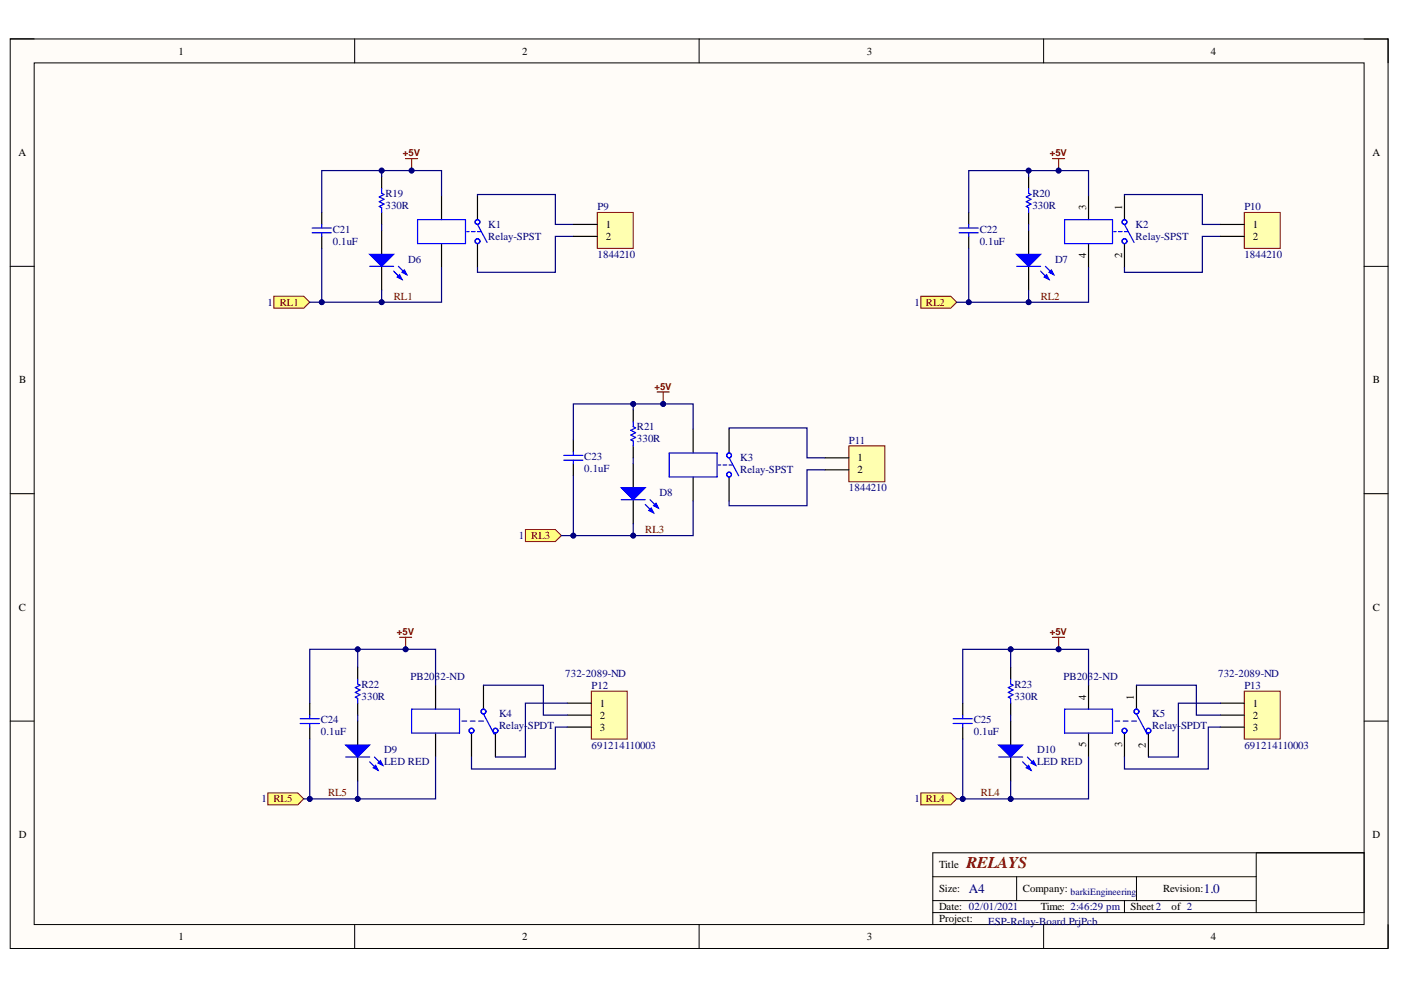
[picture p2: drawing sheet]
<svg xmlns="http://www.w3.org/2000/svg" width="297mm" height="210mm" viewBox="0 0 297 210" stroke-linecap="round" stroke-linejoin="round" font-family="sans-serif">
<path d="M2.2 8.3h292.1v192.8h-292.1z" fill-rule="evenodd" fill="#fffcf8"/>
<path d="M2.2 8.3h292.1v192.8h-292.1z" fill="none" stroke="#000" stroke-width=".21"/>
<path d="M7.2 13.3h282v182.7h-282z" fill-rule="evenodd" fill="#fffcf8"/>
<g fill="none" stroke="#000" stroke-width=".21">
<path d="M2.2 8.3h5M7.2 13.3h282v182.7h-282zM75.2 8.3v5M148.2 8.3v5M221.3 8.3v5M289.2 8.3h5.1v5M2.2 56.5h5M289.2 56.5h5.1M2.2 104.7h5M289.2 104.7h5.1M2.2 152.9h5M289.2 152.9h5.1"/>
<path d="M75.2 196v5.1M148.2 196v5.1M197.8 193.5h91.4v-12.7h-91.4v15.2M197.8 185.9h68.5M197.8 191h68.5M215.5 185.9v5.1M221.3 196v5.1M238.4 191v2.5M241 185.9v5.1M266.3 180.8v12.7M294.3 196v5.1"/>
</g>
<path d="M80.9 48.9v5M80.9 56.5v5M93.6 41.5v5.1M93.6 51.6v5.1M101.2 41.5v5.1M101.2 51.6v5.1" fill="none" stroke="#000" stroke-width=".25"/>
<g fill="none" stroke="#00f" stroke-width=".25">
<path d="M88.5 46.6h10.2v5h-10.2zM98.9 49.1h.6M100 49.1h.7M101.2 49.1h.8M101.2 47.6l2.1 3.8"/>
<circle cx="101.2" cy="51.1" r=".51"/>
<circle cx="101.2" cy="47.1" r=".51"/>
</g>
<path d="M78.4 53.9h5.1l-2.6 2.6z" fill="#00f"/>
<path d="M78.4 53.9h5.1l-2.6 2.6zM83.5 57.5l1.7 1.8M84.5 56.5l1.8 1.7" fill="none" stroke="#00f" stroke-width=".25"/>
<path d="M84.2 58.7l.5-.5 .5 1.1z" fill="#00f"/>
<path d="M84.2 58.7l.5-.5 .5 1.1z" fill="none" stroke="#00f" stroke-width=".25"/>
<path d="M85.2 57.7l.5-.5 .6 1z" fill="#00f"/>
<path d="M80.9 40v1l.5 .2-1 .5 1 .6-1 .5 1 .5-1 .5 .5 .2v1M78.4 56.5h5.1M85.2 57.7l.5-.5 .6 1z" fill="none" stroke="#00f" stroke-width=".25"/>
<path d="M80.9 37.4v2.6M80.9 45v2.6" fill="none" stroke="#000" stroke-width=".25"/>
<path d="M86 33.6h2.5M87.3 33.6v2.6" fill="none" stroke="#800000" stroke-width=".25"/>
<circle cx="87.3" cy="36.2" r=".51" fill="#000080"/>
<circle cx="87.3" cy="36.2" r=".51" fill="none" stroke="#000080" stroke-width=".21"/>
<path d="M218.1 48.9v5M218.1 56.5v5M230.8 41.5v5.1M230.8 51.7v5M238.4 41.5v5.1M238.4 51.7v5" fill="none" stroke="#000" stroke-width=".25"/>
<g fill="none" stroke="#00f" stroke-width=".25">
<path d="M225.7 46.6h10.2v5.1h-10.2zM236.1 49.1h.5M237.1 49.1h.8M238.4 49.1h.8M238.4 47.6l2 3.8"/>
<circle cx="238.4" cy="51.1" r=".51"/>
<circle cx="238.4" cy="47.1" r=".51"/>
</g>
<path d="M215.5 53.9h5.1l-2.5 2.6z" fill="#00f"/>
<path d="M215.5 53.9h5.1l-2.5 2.6zM220.6 57.5l1.8 1.8M221.6 56.5l1.8 1.7" fill="none" stroke="#00f" stroke-width=".25"/>
<path d="M221.4 58.8l.5-.6 .5 1.1z" fill="#00f"/>
<path d="M221.4 58.8l.5-.6 .5 1.1z" fill="none" stroke="#00f" stroke-width=".25"/>
<path d="M222.4 57.7l.5-.5 .5 1z" fill="#00f"/>
<path d="M218.1 40v1l.5 .2-1 .6 1 .5-1 .5 1 .5-1 .5 .5 .2v1M215.5 56.5h5.1M222.4 57.7l.5-.5 .5 1z" fill="none" stroke="#00f" stroke-width=".25"/>
<path d="M218.1 37.4v2.6M218.1 45v2.6" fill="none" stroke="#000" stroke-width=".25"/>
<path d="M223.2 33.6h2.5M224.4 33.6v2.6" fill="none" stroke="#800000" stroke-width=".25"/>
<circle cx="224.4" cy="36.2" r=".51" fill="#000080"/>
<circle cx="224.4" cy="36.2" r=".51" fill="none" stroke="#000080" stroke-width=".21"/>
<path d="M134.3 98.3v5.1M147 91v5.1M154.6 91v5.1M134.3 105.9v5.1M147 101.1v5.1M154.6 101.1v5.1" fill="none" stroke="#000" stroke-width=".25"/>
<g fill="none" stroke="#00f" stroke-width=".25">
<path d="M141.9 96.1h10.1v5h-10.1zM152.3 98.6h.5M153.3 98.6h.8M154.6 98.6h.7M154.6 97.1l2 3.8"/>
<circle cx="154.6" cy="96.6" r=".51"/>
<circle cx="154.6" cy="100.6" r=".51"/>
</g>
<path d="M131.7 103.4h5.1l-2.5 2.5z" fill="#00f"/>
<path d="M131.7 103.4h5.1l-2.5 2.5zM136.8 107l1.8 1.7M137.8 105.9l1.8 1.8" fill="none" stroke="#00f" stroke-width=".25"/>
<path d="M137.6 108.2l.5-.5 .5 1z" fill="#00f"/>
<path d="M137.6 108.2l.5-.5 .5 1z" fill="none" stroke="#00f" stroke-width=".25"/>
<path d="M138.6 107.2l.5-.5 .5 1z" fill="#00f"/>
<path d="M134.3 89.5v1l.5 .2-1.1 .5 1.1 .5-1.1 .5 1.1 .6-1.1 .5 .6 .2v1M131.7 105.9h5.1M138.6 107.2l.5-.5 .5 1z" fill="none" stroke="#00f" stroke-width=".25"/>
<path d="M134.3 86.9v2.6M134.3 94.5v2.6" fill="none" stroke="#000" stroke-width=".25"/>
<path d="M139.3 83.1h2.6M140.6 83.1v2.5" fill="none" stroke="#800000" stroke-width=".25"/>
<circle cx="140.6" cy="85.6" r=".51" fill="#000080"/>
<circle cx="140.6" cy="85.6" r=".51" fill="none" stroke="#000080" stroke-width=".21"/>
<path d="M214.3 152.9v5.1M230.8 145.3v5.1M230.8 155.4v5.1M238.4 155.4v5.1M241 145.3v5.1M243.5 155.4v5.1M214.3 160.5v5.1" fill="none" stroke="#000" stroke-width=".25"/>
<g fill="none" stroke="#00f" stroke-width=".25">
<path d="M225.7 150.4h10.2v5h-10.2zM236.4 152.9h1M238.2 152.9h1M239.9 152.9h1.1M241 151.4l2.2 4.3"/>
<circle cx="238.4" cy="154.9" r=".51"/>
<circle cx="241" cy="150.9" r=".51"/>
<circle cx="243.5" cy="154.9" r=".51"/>
</g>
<path d="M211.7 158h5.1l-2.5 2.5z" fill="#00f"/>
<path d="M211.7 158h5.1l-2.5 2.5zM216.8 161.5l1.8 1.8M217.8 160.5l1.8 1.8" fill="none" stroke="#00f" stroke-width=".25"/>
<path d="M217.6 162.8l.5-.5 .5 1z" fill="#00f"/>
<path d="M217.6 162.8l.5-.5 .5 1z" fill="none" stroke="#00f" stroke-width=".25"/>
<path d="M218.6 161.8l.5-.5 .5 1z" fill="#00f"/>
<path d="M202.1 152.4h4M202.1 153.4h4M204.1 151.6v.8M204.1 153.4v.8M211.7 160.5h5.1M218.6 161.8l.5-.5 .5 1z" fill="none" stroke="#00f" stroke-width=".25"/>
<path d="M204.1 149.1v2.5M204.1 154.2v2.5" fill="none" stroke="#000" stroke-width=".25"/>
<path d="M263.8 146.5h7.6v10.2h-7.6z" fill-rule="evenodd" fill="#ffffb0"/>
<path d="M263.8 146.5h7.6v10.2h-7.6z" fill="none" stroke="#800000" stroke-width=".21"/>
<path d="M214.3 141.5v2.5M214.3 149.1v2.5M258.7 149.1h5.1M258.7 151.6h5.1M258.7 154.2h5.1" fill="none" stroke="#000" stroke-width=".25"/>
<path d="M214.3 144v1l.5 .3-1 .5 1 .5-1 .5 1 .5-1 .5 .5 .3v1" fill="none" stroke="#00f" stroke-width=".25"/>
<path d="M223.2 135.1h2.5M224.4 135.1v2.6" fill="none" stroke="#800000" stroke-width=".25"/>
<circle cx="224.4" cy="137.7" r=".51" fill="#000080"/>
<circle cx="224.4" cy="137.7" r=".51" fill="none" stroke="#000080" stroke-width=".21"/>
<path d="M68.2 45v2.6M68.2 50.1v2.6M205.4 45v2.6M205.4 50.1v2.6M121.6 93.3v2.5M121.6 98.3v2.6" fill="none" stroke="#000" stroke-width=".25"/>
<path d="M66.2 48.3h4M66.2 49.4h4M68.2 47.6v.7M68.2 49.4v.7M203.4 48.3h4M203.4 49.4h4M205.4 47.6v.7M205.4 49.4v.7M119.5 96.6h4.1M119.5 97.6h4.1M121.6 95.8v.8M121.6 97.6v.7" fill="none" stroke="#00f" stroke-width=".25"/>
<path d="M58.1 62.8h6.3l1.3 1.3-1.3 1.2h-6.3z" fill-rule="evenodd" fill="#ffff80"/>
<path d="M58.1 62.8h6.3l1.3 1.3-1.3 1.2h-6.3z" fill="none" stroke="#800000" stroke-width=".21"/>
<path d="M195.2 62.8h6.4l1.3 1.3-1.3 1.2h-6.4z" fill-rule="evenodd" fill="#ffff80"/>
<path d="M195.2 62.8h6.4l1.3 1.3-1.3 1.2h-6.4z" fill="none" stroke="#800000" stroke-width=".21"/>
<path d="M111.4 112.3h6.3l1.3 1.3-1.3 1.2h-6.3z" fill-rule="evenodd" fill="#ffff80"/>
<path d="M111.4 112.3h6.3l1.3 1.3-1.3 1.2h-6.3z" fill="none" stroke="#800000" stroke-width=".21"/>
<path d="M195.2 168.1h6.4l1.3 1.3-1.3 1.3h-6.4z" fill-rule="evenodd" fill="#ffff80"/>
<path d="M195.2 168.1h6.4l1.3 1.3-1.3 1.3h-6.4z" fill="none" stroke="#800000" stroke-width=".21"/>
<path d="M75.8 152.9v5.1M92.3 145.3v5.1M92.3 155.4v5.1M100 155.4v5.1M102.5 145.3v5.1M105 155.4v5.1M75.8 160.5v5.1" fill="none" stroke="#000" stroke-width=".25"/>
<g fill="none" stroke="#00f" stroke-width=".25">
<path d="M87.3 150.4h10.1v5h-10.1zM97.9 152.9h1M99.7 152.9h1M101.5 152.9h1M102.5 151.4l2.3 4.3"/>
<circle cx="100" cy="154.9" r=".51"/>
<circle cx="102.5" cy="150.9" r=".51"/>
<circle cx="105" cy="154.9" r=".51"/>
</g>
<path d="M73.3 158h5.1l-2.6 2.5z" fill="#00f"/>
<path d="M73.3 158h5.1l-2.6 2.5zM78.4 161.5l1.8 1.8M79.4 160.5l1.8 1.8" fill="none" stroke="#00f" stroke-width=".25"/>
<path d="M79.1 162.8l.5-.5 .6 1z" fill="#00f"/>
<path d="M79.1 162.8l.5-.5 .6 1z" fill="none" stroke="#00f" stroke-width=".25"/>
<path d="M80.7 161.3l.5 1-1-.5z" fill="#00f"/>
<path d="M63.6 152.4h4.1M63.6 153.4h4.1M65.7 151.6v.8M65.7 153.4v.8M73.3 160.5h5.1M80.7 161.3l.5 1-1-.5z" fill="none" stroke="#00f" stroke-width=".25"/>
<path d="M65.7 149.1v2.5M65.7 154.2v2.5" fill="none" stroke="#000" stroke-width=".25"/>
<path d="M125.4 146.5h7.6v10.2h-7.6z" fill-rule="evenodd" fill="#ffffb0"/>
<path d="M125.4 146.5h7.6v10.2h-7.6z" fill="none" stroke="#800000" stroke-width=".21"/>
<path d="M75.8 141.5v2.5M75.8 149.1v2.5M120.3 149.1h5.1M120.3 151.6h5.1M120.3 154.2h5.1" fill="none" stroke="#000" stroke-width=".25"/>
<path d="M75.8 144v1l.5 .3-1 .5 1 .5-1 .5 1 .5-1 .5 .5 .3v1" fill="none" stroke="#00f" stroke-width=".25"/>
<path d="M84.7 135.1h2.6M86 135.1v2.6" fill="none" stroke="#800000" stroke-width=".25"/>
<circle cx="86" cy="137.7" r=".51" fill="#000080"/>
<circle cx="86" cy="137.7" r=".51" fill="none" stroke="#000080" stroke-width=".21"/>
<path d="M56.8 168.1h6.3l1.3 1.3-1.3 1.3h-6.3z" fill-rule="evenodd" fill="#ffff80"/>
<path d="M56.8 168.1h6.3l1.3 1.3-1.3 1.3h-6.3z" fill="none" stroke="#800000" stroke-width=".21"/>
<path d="M218.1 47.6v1.3M64.4 169.4h1.3" fill="none" stroke="#000080" stroke-width=".25"/>
<circle cx="65.7" cy="169.4" r=".51" fill="#000080"/>
<circle cx="65.7" cy="169.4" r=".51" fill="none" stroke="#000080" stroke-width=".21"/>
<path d="M65.7 156.7v12.7h26.6v-8.9" fill="none" stroke="#000080" stroke-width=".25"/>
<circle cx="65.7" cy="169.4" r=".51" fill="#000080"/>
<circle cx="65.7" cy="169.4" r=".51" fill="none" stroke="#000080" stroke-width=".21"/>
<circle cx="75.8" cy="169.4" r=".51" fill="#000080"/>
<circle cx="75.8" cy="169.4" r=".51" fill="none" stroke="#000080" stroke-width=".21"/>
<path d="M75.8 137.7h-10.1v11.4" fill="none" stroke="#000080" stroke-width=".25"/>
<circle cx="75.8" cy="137.7" r=".51" fill="#000080"/>
<circle cx="75.8" cy="137.7" r=".51" fill="none" stroke="#000080" stroke-width=".21"/>
<path d="M65.7 64.1h15.2" fill="none" stroke="#000080" stroke-width=".25"/>
<circle cx="68.2" cy="64.1" r=".51" fill="#000080"/>
<circle cx="68.2" cy="64.1" r=".51" fill="none" stroke="#000080" stroke-width=".21"/>
<circle cx="80.9" cy="64.1" r=".51" fill="#000080"/>
<circle cx="80.9" cy="64.1" r=".51" fill="none" stroke="#000080" stroke-width=".21"/>
<path d="M80.9 36.2h-12.7v8.8" fill="none" stroke="#000080" stroke-width=".25"/>
<circle cx="80.9" cy="36.2" r=".51" fill="#000080"/>
<circle cx="80.9" cy="36.2" r=".51" fill="none" stroke="#000080" stroke-width=".21"/>
<path d="M75.8 141.5v-3.8h16.5v7.6" fill="none" stroke="#000080" stroke-width=".25"/>
<circle cx="75.8" cy="137.7" r=".51" fill="#000080"/>
<circle cx="75.8" cy="137.7" r=".51" fill="none" stroke="#000080" stroke-width=".21"/>
<circle cx="86" cy="137.7" r=".51" fill="#000080"/>
<circle cx="86" cy="137.7" r=".51" fill="none" stroke="#000080" stroke-width=".21"/>
<path d="M93.6 56.7v7.4h-12.7v-2.6" fill="none" stroke="#000080" stroke-width=".25"/>
<circle cx="80.9" cy="64.1" r=".51" fill="#000080"/>
<circle cx="80.9" cy="64.1" r=".51" fill="none" stroke="#000080" stroke-width=".21"/>
<path d="M80.9 37.4v-1.2h12.7v5.3" fill="none" stroke="#000080" stroke-width=".25"/>
<circle cx="87.3" cy="36.2" r=".51" fill="#000080"/>
<circle cx="87.3" cy="36.2" r=".51" fill="none" stroke="#000080" stroke-width=".21"/>
<circle cx="80.9" cy="36.2" r=".51" fill="#000080"/>
<circle cx="80.9" cy="36.2" r=".51" fill="none" stroke="#000080" stroke-width=".21"/>
<path d="M101.2 41.5v-.3h16.5v6.4h3.9M121.6 50.1h-3.9v7.6h-16.5v-1M119 113.6h15.3M102.5 145.3h12.7v6.3h5.1M120.3 154.2h-2.6v8.8h-17.7v-2.5M120.3 149.1h-8.9v11.4h-6.4" fill="none" stroke="#000080" stroke-width=".25"/>
<circle cx="121.6" cy="113.6" r=".51" fill="#000080"/>
<circle cx="121.6" cy="113.6" r=".51" fill="none" stroke="#000080" stroke-width=".21"/>
<circle cx="134.3" cy="113.6" r=".51" fill="#000080"/>
<circle cx="134.3" cy="113.6" r=".51" fill="none" stroke="#000080" stroke-width=".21"/>
<path d="M134.3 85.6h-12.7v7.7" fill="none" stroke="#000080" stroke-width=".25"/>
<circle cx="134.3" cy="85.6" r=".51" fill="#000080"/>
<circle cx="134.3" cy="85.6" r=".51" fill="none" stroke="#000080" stroke-width=".21"/>
<path d="M147 106.2v7.4h-12.7v-2.6" fill="none" stroke="#000080" stroke-width=".25"/>
<circle cx="134.3" cy="113.6" r=".51" fill="#000080"/>
<circle cx="134.3" cy="113.6" r=".51" fill="none" stroke="#000080" stroke-width=".21"/>
<path d="M134.3 86.9v-1.3h12.7v5.4" fill="none" stroke="#000080" stroke-width=".25"/>
<circle cx="140.6" cy="85.6" r=".51" fill="#000080"/>
<circle cx="140.6" cy="85.6" r=".51" fill="none" stroke="#000080" stroke-width=".21"/>
<circle cx="134.3" cy="85.6" r=".51" fill="#000080"/>
<circle cx="134.3" cy="85.6" r=".51" fill="none" stroke="#000080" stroke-width=".21"/>
<path d="M154.6 91v-.3h16.5v6.4h3.8M174.9 99.6h-3.8v7.6h-16.5v-1M202.9 169.4h1.2" fill="none" stroke="#000080" stroke-width=".25"/>
<circle cx="204.1" cy="169.4" r=".51" fill="#000080"/>
<circle cx="204.1" cy="169.4" r=".51" fill="none" stroke="#000080" stroke-width=".21"/>
<path d="M202.9 64.1h15.2" fill="none" stroke="#000080" stroke-width=".25"/>
<circle cx="205.4" cy="64.1" r=".51" fill="#000080"/>
<circle cx="205.4" cy="64.1" r=".51" fill="none" stroke="#000080" stroke-width=".21"/>
<circle cx="218.1" cy="64.1" r=".51" fill="#000080"/>
<circle cx="218.1" cy="64.1" r=".51" fill="none" stroke="#000080" stroke-width=".21"/>
<path d="M204.1 156.7v12.7h26.7v-8.9" fill="none" stroke="#000080" stroke-width=".25"/>
<circle cx="204.1" cy="169.4" r=".51" fill="#000080"/>
<circle cx="204.1" cy="169.4" r=".51" fill="none" stroke="#000080" stroke-width=".21"/>
<circle cx="214.3" cy="169.4" r=".51" fill="#000080"/>
<circle cx="214.3" cy="169.4" r=".51" fill="none" stroke="#000080" stroke-width=".21"/>
<path d="M214.3 137.7h-10.2v11.4" fill="none" stroke="#000080" stroke-width=".25"/>
<circle cx="214.3" cy="137.7" r=".51" fill="#000080"/>
<circle cx="214.3" cy="137.7" r=".51" fill="none" stroke="#000080" stroke-width=".21"/>
<path d="M218.1 36.2h-12.7v8.8" fill="none" stroke="#000080" stroke-width=".25"/>
<circle cx="218.1" cy="36.2" r=".51" fill="#000080"/>
<circle cx="218.1" cy="36.2" r=".51" fill="none" stroke="#000080" stroke-width=".21"/>
<path d="M214.3 141.5v-3.8h16.5v7.6" fill="none" stroke="#000080" stroke-width=".25"/>
<circle cx="214.3" cy="137.7" r=".51" fill="#000080"/>
<circle cx="214.3" cy="137.7" r=".51" fill="none" stroke="#000080" stroke-width=".21"/>
<circle cx="224.4" cy="137.7" r=".51" fill="#000080"/>
<circle cx="224.4" cy="137.7" r=".51" fill="none" stroke="#000080" stroke-width=".21"/>
<path d="M230.8 56.7v7.4h-12.7v-2.6" fill="none" stroke="#000080" stroke-width=".25"/>
<circle cx="218.1" cy="64.1" r=".51" fill="#000080"/>
<circle cx="218.1" cy="64.1" r=".51" fill="none" stroke="#000080" stroke-width=".21"/>
<path d="M218.1 37.4v-1.2h12.7v5.3" fill="none" stroke="#000080" stroke-width=".25"/>
<circle cx="224.4" cy="36.2" r=".51" fill="#000080"/>
<circle cx="224.4" cy="36.2" r=".51" fill="none" stroke="#000080" stroke-width=".21"/>
<circle cx="218.1" cy="36.2" r=".51" fill="#000080"/>
<circle cx="218.1" cy="36.2" r=".51" fill="none" stroke="#000080" stroke-width=".21"/>
<path d="M68.2 52.7v11.4M238.4 41.5v-.3h16.5v6.4h3.8M258.7 50.1h-3.8v7.6h-16.5v-1M241 145.3h12.7v6.3h5M258.7 154.2h-2.5v8.8h-17.8v-2.5M258.7 149.1h-8.9v11.4h-6.3" fill="none" stroke="#000080" stroke-width=".25"/>
<circle cx="68.2" cy="64.1" r=".51" fill="#000080"/>
<circle cx="68.2" cy="64.1" r=".51" fill="none" stroke="#000080" stroke-width=".21"/>
<path d="M75.8 165.6v3.8" fill="none" stroke="#000080" stroke-width=".25"/>
<circle cx="75.8" cy="169.4" r=".51" fill="#000080"/>
<circle cx="75.8" cy="169.4" r=".51" fill="none" stroke="#000080" stroke-width=".21"/>
<path d="M80.9 47.6v1.3M121.6 100.9v12.7M75.8 151.6v1.3" fill="none" stroke="#000080" stroke-width=".25"/>
<circle cx="121.6" cy="113.6" r=".51" fill="#000080"/>
<circle cx="121.6" cy="113.6" r=".51" fill="none" stroke="#000080" stroke-width=".21"/>
<path d="M205.4 52.7v11.4M134.3 97.1v1.2" fill="none" stroke="#000080" stroke-width=".25"/>
<circle cx="205.4" cy="64.1" r=".51" fill="#000080"/>
<circle cx="205.4" cy="64.1" r=".51" fill="none" stroke="#000080" stroke-width=".21"/>
<path d="M214.3 165.6v3.8" fill="none" stroke="#000080" stroke-width=".25"/>
<circle cx="214.3" cy="169.4" r=".51" fill="#000080"/>
<circle cx="214.3" cy="169.4" r=".51" fill="none" stroke="#000080" stroke-width=".21"/>
<path d="M214.3 151.6v1.3" fill="none" stroke="#000080" stroke-width=".25"/>
<path d="M126.6 45h7.7v7.7h-7.7z" fill-rule="evenodd" fill="#ffffb0"/>
<path d="M126.6 45h7.7v7.7h-7.7z" fill="none" stroke="#800000" stroke-width=".21"/>
<path d="M121.6 47.6h5M121.6 50.1h5" fill="none" stroke="#000" stroke-width=".25"/>
<path d="M263.8 45h7.6v7.7h-7.6z" fill-rule="evenodd" fill="#ffffb0"/>
<path d="M263.8 45h7.6v7.7h-7.6z" fill="none" stroke="#800000" stroke-width=".21"/>
<path d="M258.7 47.6h5.1M258.7 50.1h5.1" fill="none" stroke="#000" stroke-width=".25"/>
<path d="M180 94.5h7.6v7.6h-7.6z" fill-rule="evenodd" fill="#ffffb0"/>
<path d="M180 94.5h7.6v7.6h-7.6z" fill="none" stroke="#800000" stroke-width=".21"/>
<path d="M174.9 97.1h5.1M174.9 99.6h5.1" fill="none" stroke="#000" stroke-width=".25"/>
<text font-size="3.5" fill="#800000" x="204.9" y="184.1">RELAYS</text>
<g font-size="2.8" fill="#000080">
<text x="205.4" y="189.3">A4</text>
<text x="255.2" y="189.3">1.0</text>
</g>
<g font-size="2.3">
<text x="37.9" y="11.6">1</text>
<text x="110.7" y="11.6">2</text>
<text x="183.8" y="11.6">3</text>
<text x="256.7" y="11.6">4</text>
<text x="3.9" y="33.1">A</text>
<text x="291" y="33.1">A</text>
<text x="230.3" y="44.6" transform="rotate(-90 230.3 44.6)">3</text>
<text x="237.9" y="44.6" transform="rotate(-90 237.9 44.6)">1</text>
<text x="128.5" y="48.3">1</text>
<text x="128.5" y="50.9">2</text>
<text x="265.6" y="48.3">1</text>
<text x="265.6" y="50.9">2</text>
<text x="230.3" y="54.7" transform="rotate(-90 230.3 54.7)">4</text>
<text x="237.9" y="54.7" transform="rotate(-90 237.9 54.7)">2</text>
<text x="4.1" y="81.3">B</text>
<text x="291" y="81.3">B</text>
<text x="181.8" y="97.8">1</text>
<text x="181.8" y="100.4">2</text>
<text x="4" y="129.5">C</text>
<text x="291" y="129.5">C</text>
<text x="127.2" y="149.8">1</text>
<text x="230.3" y="148.3" transform="rotate(-90 230.3 148.3)">4</text>
<text x="240.4" y="148.3" transform="rotate(-90 240.4 148.3)">1</text>
<text x="265.6" y="149.8">1</text>
<text x="127.2" y="152.4">2</text>
<text x="127.2" y="154.9">3</text>
<text x="265.6" y="152.4">2</text>
<text x="265.6" y="154.9">3</text>
<text x="230.3" y="158.5" transform="rotate(-90 230.3 158.5)">5</text>
<text x="237.9" y="158.5" transform="rotate(-90 237.9 158.5)">3</text>
<text x="243" y="158.5" transform="rotate(-90 243 158.5)">2</text>
<text x="4" y="177.7">D</text>
<text x="291" y="177.7">D</text>
<text x="199.1" y="184.1">Title</text>
<text x="199.1" y="189.2">Size:</text>
<text x="216.8" y="189.2">Company:</text>
<text x="246.6" y="189.2">Revision:</text>
<text x="199.1" y="193">Date: 02/01/2021</text>
<text x="199.1" y="195.5">Project:</text>
<text x="220.7" y="193">Time: 2:46:29 pm</text>
<text x="239.7" y="193">Sheet2</text>
<text x="248.4" y="193">of 2</text>
<text x="37.9" y="199.3">1</text>
<text x="110.7" y="199.3">2</text>
<text x="183.8" y="199.3">3</text>
<text x="256.7" y="199.3">4</text>
</g>
<g font-size="2.3" fill="#000080">
<text x="81.7" y="41.7">R19</text>
<text x="218.9" y="41.7">R20</text>
<text x="81.7" y="44.2">330R</text>
<text x="126.7" y="44.5">P9</text>
<text x="218.9" y="44.2">330R</text>
<text x="263.8" y="44.5">P10</text>
<text x="70.6" y="49.4">C21</text>
<text x="70.6" y="51.9">0.1uF</text>
<text x="103.5" y="48.3">K1</text>
<text x="103.5" y="50.9">Relay-SPST</text>
<text x="207.7" y="49.4">C22</text>
<text x="207.7" y="51.9">0.1uF</text>
<text x="240.8" y="48.3">K2</text>
<text x="240.8" y="50.9">Relay-SPST</text>
<text x="86.5" y="55.7">D6</text>
<text x="126.7" y="54.7">1844210</text>
<text x="223.7" y="55.7">D7</text>
<text x="263.8" y="54.7">1844210</text>
<text x="56.7" y="64.8">1</text>
<text x="193.9" y="64.8">1</text>
<text x="135" y="91.2">R21</text>
<text x="135" y="93.8">330R</text>
<text x="180" y="94">P11</text>
<text x="123.9" y="97.6">C23</text>
<text x="123.9" y="100.1">0.1uF</text>
<text x="156.9" y="97.8">K3</text>
<text x="156.9" y="100.4">Relay-SPST</text>
<text x="139.9" y="105.2">D8</text>
<text x="180" y="104.2">1844210</text>
<text x="110" y="114.3">1</text>
<text x="119.8" y="143.5">732-2089-ND</text>
<text x="258.3" y="143.5">732-2089-ND</text>
<text x="76.6" y="145.8">R22</text>
<text x="76.6" y="148.3">330R</text>
<text x="87" y="144.3">PB2032-ND</text>
<text x="125.4" y="146">P12</text>
<text x="215.1" y="145.8">R23</text>
<text x="215.1" y="148.3">330R</text>
<text x="225.5" y="144.3">PB2032-ND</text>
<text x="263.8" y="146">P13</text>
<text x="68" y="153.4">C24</text>
<text x="68" y="155.9">0.1uF</text>
<text x="105.8" y="152.1">K4</text>
<text x="105.8" y="154.7">Relay-SPDT</text>
<text x="206.5" y="153.4">C25</text>
<text x="206.5" y="155.9">0.1uF</text>
<text x="244.3" y="152.1">K5</text>
<text x="244.3" y="154.7">Relay-SPDT</text>
<text x="81.5" y="159.7">D9</text>
<text x="125.4" y="158.7">691214110003</text>
<text x="219.9" y="159.7">D10</text>
<text x="263.8" y="158.7">691214110003</text>
<text x="81.5" y="162.3">LED RED</text>
<text x="219.9" y="162.3">LED RED</text>
<text x="55.4" y="170.1">1</text>
<text x="193.9" y="170.1">1</text>
<text x="209.5" y="196">ESP-Relay-Board.PrjPcb</text>
</g>
<g font-size="2.3" fill="#800000">
<text x="59.3" y="64.8">RL1</text>
<text x="83.5" y="63.6">RL1</text>
<text x="196.3" y="64.8">RL2</text>
<text x="220.7" y="63.6">RL2</text>
<text x="136.8" y="113">RL3</text>
<text x="112.6" y="114.3">RL3</text>
<text x="58" y="170.1">RL5</text>
<text x="69.6" y="168.8">RL5</text>
<text x="196.3" y="170.1">RL4</text>
<text x="208" y="168.8">RL4</text>
</g>
<g font-size="2" fill="#800000">
<text x="85.4" y="33.2">+5V</text>
<text x="222.6" y="33.2">+5V</text>
<text x="138.8" y="82.6">+5V</text>
<text x="84.2" y="134.6">+5V</text>
<text x="222.6" y="134.6">+5V</text>
</g>
<text font-size="2" fill="#000080" x="227" y="189.7">barkiEngineering</text>
</svg>
